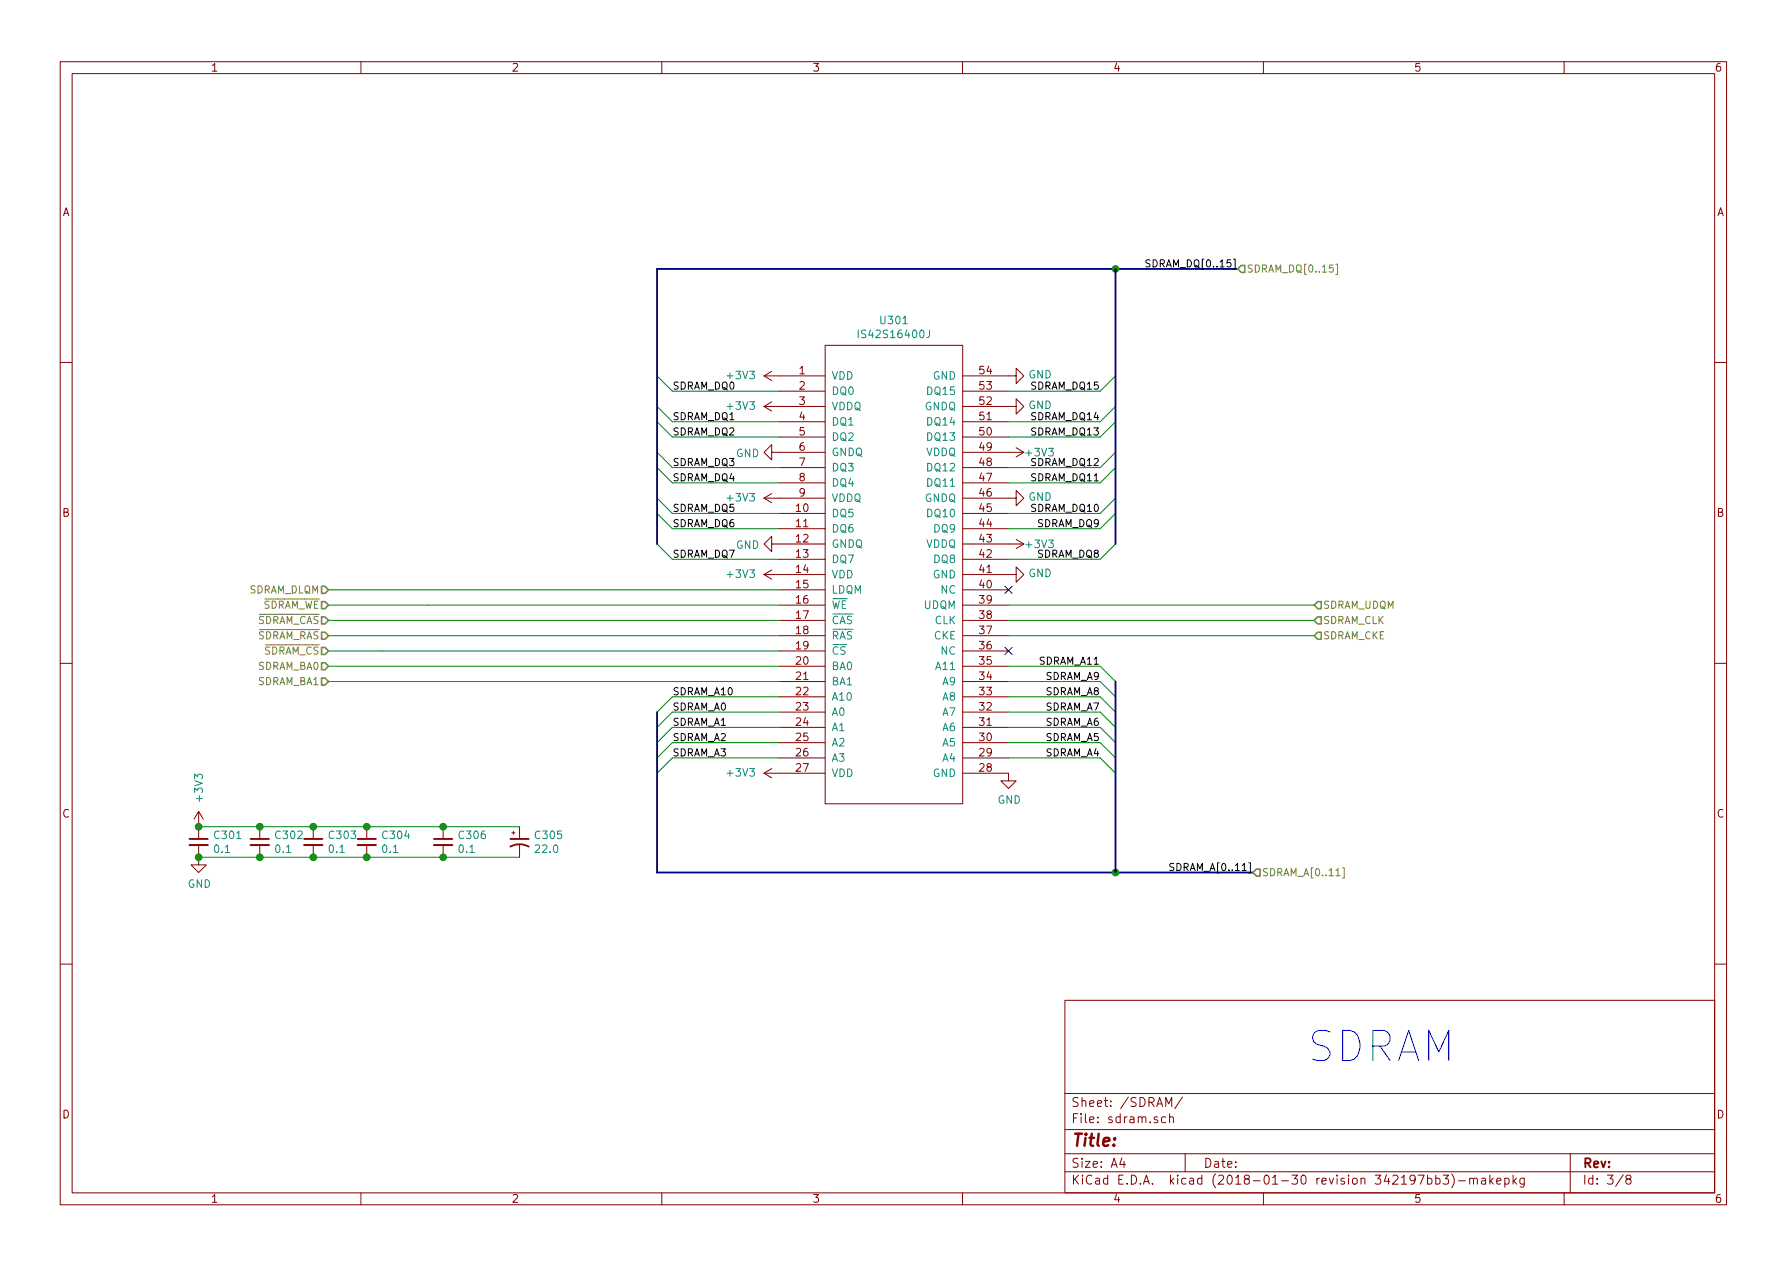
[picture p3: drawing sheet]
<svg xmlns="http://www.w3.org/2000/svg" width="297mm" height="210mm" viewBox="0 0 297 210" stroke-linecap="round" stroke-linejoin="round" font-family="sans-serif">
<g fill="none" stroke="#840000" stroke-width=".17">
<path d="M10 10.3h277v189.9h-277zM12 12.2h273v186.1h-273zM60 10.3v1.9M110 10.3v1.9M160 10.3v1.9M210 10.3v1.9M260 10.3v1.9M137.2 57.4h22.8v76.2h-22.8zM10 60.2h2M127 62.5h10.2M127 67.6h10.2M127 67.6l1.3 .7"/>
<path d="M127 62.5l1.3 .7M128.3 75.2v-1.3l-1.3 1.3 1.3 1.2v-1.2h8.9M128.3 66.8l-1.3 .8M128.3 61.7l-1.3 .8M129.5 65h7.7M129.5 70.1h7.7M129.5 77.7h7.7M129.5 72.6h7.7M160 67.6h8.9v-1.3l1.3 1.3-1.3 1.2v-1.2M160 62.5h8.9v-1.3l1.3 1.3-1.3 1.2v-1.2M160 65h7.6M160 70.1h7.6"/>
<path d="M160 77.7h7.6M160 75.2h10.2M160 72.6h7.6M168.9 74.4l1.3 .8M170.2 75.2l-1.3 .7M285 60.2h2M127 95.5h10.2M127 82.8h10.2M127 95.5l1.3 .8M127 82.8l1.3 .8M128.3 90.4v-1.3l-1.3 1.3 1.3 1.3v-1.3h8.9M128.3 94.7l-1.3 .8"/>
<path d="M128.3 82l-1.3 .8M129.5 85.3h7.7M129.5 87.9h7.7M129.5 93h7.7M129.5 98h7.7M129.5 80.3h7.7M160 95.5h8.9v-1.3l1.3 1.3-1.3 1.3v-1.3M160 82.8h8.9v-1.3l1.3 1.3-1.3 1.3v-1.3M160 85.3h7.6M160 87.9h7.6M160 90.4h10.2M160 93h7.6"/>
<path d="M160 98h7.6M160 80.3h7.6M168.9 89.7l1.3 .7M170.2 90.4l-1.3 .8M10 110.3h2M129.5 100.6h7.7M129.5 103.1h7.7M129.5 105.7h7.7M129.5 108.2h7.7M129.5 110.7h7.7M129.5 113.3h7.7M129.5 115.8h7.7"/>
<path d="M129.5 118.4h7.7M160 100.6h7.6M160 103.1h7.6M160 105.7h7.6M160 108.2h7.6M160 110.7h7.6M160 113.3h7.6M160 115.8h7.6M160 118.4h7.6M285 110.3h2M33 134.9v4.5M33 134.9l-.7 1.2"/>
<path d="M33 134.9l.8 1.2M43.2 137.4v2M52.1 137.4v2M61 137.4v2M73.7 137.4v2M85.1 138.4h.5M85.3 138.2v.5M86.4 137.4v2M127 128.5h10.2M127 128.5l1.3 .8M128.3 127.8l-1.3 .7M129.5 120.9h7.7"/>
<path d="M129.5 123.4h7.7M129.5 126h7.7M160 128.5h7.6v1.3h1.3l-1.3 1.3-1.2-1.3h1.2M160 120.9h7.6M160 123.4h7.6M160 126h7.6M33 140.5v3.3h1.3l-1.3 1.2-1.3-1.2h1.3M43.2 140.5v2M52.1 140.5v2M61 140.5v2M73.7 140.5v2M86.4 140.5v2"/>
<path d="M10 160.2h2M177 166.3h108v32h-108zM285 160.2h2M60 198.3v1.9M110 198.3v1.9M160 198.3v1.9M177 194.8h108M177 191.8h108M177 187.8h108M177 181.8h108M186.5 192.5l-.4 1h1M186.8 193v1"/>
<path d="M193.8 185.7l-.5-.1-.2 .3v.6l.2 .1 .5-.1M193.8 183.9v-1.5l.5 1.1 .5-1.1v1.5M194.4 185.7l.2-.1 .4 .1v.9M194.4 185.1v1.5M196.5 182.3l-1.2 2M197 191.8v3M210 198.3v1.9M237.3 195.9l.1-.1a.47 .47 0 0 1 .6 .3v.4a.48 .48 0 0 1-.7 .2M238.7 195.9l.4-.1 .3 .3-.1 .6-.2 .1-.4-.1M238.7 195.3v1.5M239.9 195.3h.9l-.5 .6 .4 .1v.7l-.2 .1h-.4l-.2-.1M241.3 195.1a1.71 1.71 0 0 1 0 2.3"/>
<path d="M242.4 196.3h1.2M244.3 196l.2-.2 .4 .1v.9M244.3 195.8v1M244.9 196l.2-.2 .4 .1 .1 .9M246.3 195.9h.6v.9M246.9 196.2l-.5 .1a.29 .29 0 0 0-.2 .2 .29 .29 0 0 0 .2 .3l.5-.1M247.6 195.3v1.5M247.8 196.3l.4 .5M248.2 195.8l-.6 .6M248.8 196.3l.7-.1-.1-.3-.4-.1-.2 .2 .1 .7h.5M250.1 195.9l.5-.1 .3 .3v.4l-.2 .2h-.6M250.1 195.8v1.5"/>
<path d="M251.5 195.3v1.5M251.6 196.3l.5 .5M252.1 195.8l-.6 .6M253.4 195.8v1.2l-.3 .3h-.4M253.4 195.9l-.2-.1a.47 .47 0 0 0-.6 .3v.4a.48 .48 0 0 0 .8 .2M260 198.3v1.9M261 191.8v6.5M269.8 195.2l-1.2 2M270.6 196l-.3-.2v-.2a.47 .47 0 0 1 .5-.3l.3 .3-.1 .2-.6 .2a.48 .48 0 0 0-.1 .7l.3 .1 .4-.1a.48 .48 0 0 0-.2-.7"/>
</g>
<path d="M142.6 54.9v1.2M154.5 54.9v.9a.39 .39 0 0 1-.5 .3" fill="none" stroke="#008484" stroke-width=".17"/>
<path d="M167 97.4l1.2 1.2M168.2 97.4l-1.2 1.2M167 107.6l1.2 1.2M168.2 107.6l-1.2 1.2" fill="none" stroke="#000084" stroke-width=".17"/>
<g fill="none" stroke="#008400" stroke-width=".17">
<path d="M109.2 77.7l2.6 2.6h17.7M109.2 75.2l2.6 2.5h17.7M109.2 70.1l2.6 2.5h17.7M109.2 67.6l2.6 2.5h17.7M109.2 62.5l2.6 2.5h17.7M185.4 77.7l-2.5 2.6h-15.3M185.4 75.2l-2.5 2.5h-15.3M185.4 70.1l-2.5 2.5h-15.3M185.4 67.6l-2.5 2.5h-15.3M185.4 62.5l-2.5 2.5h-15.3M54.6 98h74.9M109.2 90.4l2.6 2.6h17.7"/>
<path d="M109.2 85.3l2.6 2.6h17.7M109.2 82.8l2.6 2.5h17.7M185.4 90.4l-2.5 2.6h-15.3M185.4 85.3l-2.5 2.6h-15.3M185.4 82.8l-2.5 2.5h-15.3M54.6 110.7h74.9M54.6 113.3h74.9M54.6 105.7h74.9M54.6 103.1h74.9M54.6 100.6h74.9M54.6 108.2h74.9M129.5 115.8h-17.7l-2.6 2.6"/>
<path d="M129.5 118.4h-17.7l-2.6 2.5M167.6 110.7h15.3l2.5 2.6M167.6 113.3h15.3l2.5 2.5M167.6 115.8h15.3l2.5 2.6M167.6 118.4h15.3l2.5 2.5M167.6 105.7h50.8M167.6 103.1h50.8M167.6 100.6h50.8M33 137.4h53.4M129.5 126h-17.7l-2.6 2.5M129.5 120.9h-17.7l-2.6 2.5M129.5 123.4h-17.7l-2.6 2.6"/>
<path d="M167.6 126h15.3l2.5 2.5M167.6 120.9h15.3l2.5 2.5M167.6 123.4h15.3l2.5 2.6M33 142.5h53.4"/>
</g>
<path d="M185.4 44.7v45.7M205.7 44.7h-96.5v45.7M109.2 118.4v26.6h99.1M185.4 113.3v31.7" fill="none" stroke="#000084" stroke-width=".3"/>
<g fill="#008400" stroke="#008400" stroke-width=".25">
<circle cx="185.4" cy="44.7" r=".51"/>
<circle cx="185.4" cy="145" r=".51"/>
<circle cx="43.2" cy="137.4" r=".51"/>
<circle cx="52.1" cy="137.4" r=".51"/>
<circle cx="43.2" cy="142.5" r=".51"/>
<circle cx="52.1" cy="142.5" r=".51"/>
<circle cx="33" cy="142.5" r=".51"/>
<circle cx="33" cy="137.4" r=".51"/>
<circle cx="61" cy="137.4" r=".51"/>
<circle cx="61" cy="142.5" r=".51"/>
<circle cx="73.7" cy="137.4" r=".51"/>
<circle cx="73.7" cy="142.5" r=".51"/>
</g>
<path d="M191.2 43.3l-.5-.1-.2 .2 .1 .3 .5 .2v.4l-.2 .1-.4-.1M195.1 143.6l-.4-.1-.3 .2 .1 .3 .6 .2v.4l-.2 .1-.5-.1" fill="none" stroke="#000" stroke-width=".17"/>
<path d="M222 43.9h.3v1.7h-.3M223.1 144.2h.3v1.7h-.3" fill="none" stroke="#848400" stroke-width=".17"/>
<path d="M206.3 44.1h.6v1.2h-.6l-.6-.6zM53.4 97.5h.6l.6 .5-.6 .6h-.6zM53.4 100h.6l.6 .6-.6 .6h-.6zM219 100h.6v1.2h-.6l-.6-.6zM53.4 102.5h.6l.6 .6-.6 .6h-.6zM53.4 105.1h.6l.6 .6-.6 .5h-.6zM53.4 107.6h.6l.6 .6-.6 .6h-.6zM53.4 110.2h.6l.6 .5-.6 .6h-.6zM53.4 112.7h.6l.6 .6-.6 .6h-.6zM218.4 105.7l.6-.6h.6v1.1h-.6zM219 102.5h.6v1.2h-.6l-.6-.6zM208.9 144.4h.5v1.2h-.5l-.6-.6z" fill="none" stroke="#848400" stroke-width=".25"/>
<path d="M31.5 140.5h3M41.7 140.5h3M50.5 140.5h3.1M59.4 140.5h3.1M72.1 140.5h3.1" fill="none" stroke="#840000" stroke-width=".33"/>
<path d="M31.5 139.4h3M41.7 139.4h3M50.5 139.4h3.1M59.4 139.4h3.1M72.1 139.4h3.1M84.8 139.4h3.1M84.8 140.7a3.2 3.2 0 0 1 3.1 0" fill="none" stroke="#840000" stroke-width=".3"/>
<text font-size="7" fill="#0000c2" x="217.2" y="176.5">SDRAM</text>
<text font-size="2.8" fill="#840000" x="178" y="190.5">Title:</text>
<g font-size="2.1" fill="#840000">
<text x="178" y="184">Sheet: /SDRAM/</text>
<text x="178" y="186.7">File: sdram.sch</text>
<text x="178" y="196.9">KiCad E.D.A. kicad (2018-01-30 revision 342197bb3)-makepkg</text>
<text x="178" y="194.1">Size: A4</text>
<text x="200" y="194.1">Date:</text>
<text x="263" y="194.1">Rev:</text>
<text x="263" y="196.9">Id: 3/8</text>
</g>
<g font-size="1.8" fill="#840000">
<text x="35" y="11.9">1</text>
<text x="85" y="11.9">2</text>
<text x="135" y="11.9">3</text>
<text x="185" y="11.9">4</text>
<text x="235" y="11.9">5</text>
<text x="285" y="11.9">6</text>
<text x="10.4" y="35.9">A</text>
<text x="285.4" y="35.9">A</text>
<text x="132.9" y="62.2">1</text>
<text x="132.9" y="64.8">2</text>
<text x="162.9" y="64.8">53</text>
<text x="162.9" y="62.2">54</text>
<text x="132.9" y="67.3">3</text>
<text x="132.9" y="69.8">4</text>
<text x="162.9" y="69.8">51</text>
<text x="162.9" y="67.3">52</text>
<text x="132.9" y="72.4">5</text>
<text x="132.9" y="74.9">6</text>
<text x="132.9" y="77.5">7</text>
<text x="162.9" y="77.5">48</text>
<text x="162.9" y="74.9">49</text>
<text x="162.9" y="72.4">50</text>
<text x="132.9" y="80">8</text>
<text x="132.9" y="82.5">9</text>
<text x="162.9" y="82.5">46</text>
<text x="162.9" y="80">47</text>
<text x="10.4" y="85.9">B</text>
<text x="132.4" y="85.1">10</text>
<text x="132.4" y="87.6">11</text>
<text x="162.9" y="87.6">44</text>
<text x="162.9" y="85.1">45</text>
<text x="285.4" y="85.9">B</text>
<text x="132.4" y="90.2">12</text>
<text x="132.4" y="92.7">13</text>
<text x="132.4" y="95.2">14</text>
<text x="162.9" y="95.2">41</text>
<text x="162.9" y="92.7">42</text>
<text x="162.9" y="90.2">43</text>
<text x="132.4" y="97.8">15</text>
<text x="132.4" y="100.3">16</text>
<text x="162.9" y="100.3">39</text>
<text x="162.9" y="97.8">40</text>
<text x="132.4" y="102.9">17</text>
<text x="132.4" y="105.4">18</text>
<text x="132.4" y="107.9">19</text>
<text x="162.9" y="107.9">36</text>
<text x="162.9" y="105.4">37</text>
<text x="162.9" y="102.9">38</text>
<text x="132.4" y="110.5">20</text>
<text x="132.4" y="113">21</text>
<text x="162.9" y="113">34</text>
<text x="162.9" y="110.5">35</text>
<text x="132.4" y="115.6">22</text>
<text x="132.4" y="118.1">23</text>
<text x="162.9" y="118.1">32</text>
<text x="162.9" y="115.6">33</text>
<text x="132.4" y="120.6">24</text>
<text x="132.4" y="123.2">25</text>
<text x="132.4" y="125.7">26</text>
<text x="162.9" y="125.7">29</text>
<text x="162.9" y="123.2">30</text>
<text x="162.9" y="120.6">31</text>
<text x="132.4" y="128.3">27</text>
<text x="162.9" y="128.3">28</text>
<text x="10.4" y="135.9">C</text>
<text x="285.4" y="135.9">C</text>
<text x="10.4" y="185.9">D</text>
<text x="285.4" y="185.9">D</text>
<text x="35" y="199.9">1</text>
<text x="85" y="199.9">2</text>
<text x="135" y="199.9">3</text>
<text x="185" y="199.9">4</text>
<text x="235" y="199.9">5</text>
<text x="285" y="199.9">6</text>
</g>
<g font-size="1.8" fill="#008484">
<text x="146.5" y="53.9">U301</text>
<text x="143.2" y="56.2">IS42S16400J</text>
<text x="121" y="63">+3V3</text>
<text x="138.2" y="63.1">VDD</text>
<text x="138.2" y="65.7">DQ0</text>
<text x="154.4" y="65.7">DQ15</text>
<text x="155.1" y="63.1">GND</text>
<text x="170.9" y="62.9">GND</text>
<text x="121" y="68.1">+3V3</text>
<text x="138.2" y="68.2">VDDQ</text>
<text x="138.2" y="70.7">DQ1</text>
<text x="153.7" y="68.2">GNDQ</text>
<text x="154.4" y="70.7">DQ14</text>
<text x="170.9" y="68">GND</text>
<text x="122.3" y="76">GND</text>
<text x="138.2" y="73.3">DQ2</text>
<text x="138.2" y="75.8">GNDQ</text>
<text x="153.9" y="75.8">VDDQ</text>
<text x="154.4" y="73.3">DQ13</text>
<text x="170.7" y="75.9">+3V3</text>
<text x="121" y="83.4">+3V3</text>
<text x="138.2" y="78.4">DQ3</text>
<text x="138.2" y="80.9">DQ4</text>
<text x="138.2" y="83.4">VDDQ</text>
<text x="153.7" y="83.4">GNDQ</text>
<text x="154.4" y="80.9">DQ11</text>
<text x="154.4" y="78.4">DQ12</text>
<text x="170.9" y="83.2">GND</text>
<text x="138.2" y="86">DQ5</text>
<text x="138.2" y="88.5">DQ6</text>
<text x="154.4" y="86">DQ10</text>
<text x="155.4" y="88.5">DQ9</text>
<text x="122.3" y="91.2">GND</text>
<text x="138.2" y="91.1">GNDQ</text>
<text x="138.2" y="93.6">DQ7</text>
<text x="153.9" y="91.1">VDDQ</text>
<text x="155.4" y="93.6">DQ8</text>
<text x="170.7" y="91.1">+3V3</text>
<text x="170.9" y="95.9">GND</text>
<text x="121" y="96.1">+3V3</text>
<text x="138.2" y="96.1">VDD</text>
<text x="138.2" y="98.7">LDQM</text>
<text x="138.2" y="101.2">WE</text>
<text x="153.6" y="101.2">UDQM</text>
<text x="155.1" y="96.1">GND</text>
<text x="156.4" y="98.7">NC</text>
<text x="138.2" y="103.8">CAS</text>
<text x="138.2" y="106.3">RAS</text>
<text x="155.3" y="106.3">CKE</text>
<text x="155.4" y="103.8">CLK</text>
<text x="138.2" y="108.8">CS</text>
<text x="138.2" y="111.4">BA0</text>
<text x="138.2" y="113.9">BA1</text>
<text x="155.8" y="111.4">A11</text>
<text x="156.4" y="108.8">NC</text>
<text x="156.7" y="113.9">A9</text>
<text x="138.2" y="116.5">A10</text>
<text x="138.2" y="119">A0</text>
<text x="156.7" y="119">A7</text>
<text x="156.7" y="116.5">A8</text>
<text x="138.2" y="121.5">A1</text>
<text x="138.2" y="124.1">A2</text>
<text x="156.7" y="124.1">A5</text>
<text x="156.7" y="121.5">A6</text>
<text x="121" y="129.1">+3V3</text>
<text x="138.2" y="126.6">A3</text>
<text x="138.2" y="129.2">VDD</text>
<text x="155.1" y="129.2">GND</text>
<text x="156.7" y="126.6">A4</text>
<text x="33.7" y="133.1" transform="rotate(-90 33.7 133.1)">+3V3</text>
<text x="165.8" y="133.6">GND</text>
<text x="35.7" y="141.8">0.1</text>
<text x="35.8" y="139.5">C301</text>
<text x="45.9" y="141.8">0.1</text>
<text x="45.9" y="139.5">C302</text>
<text x="54.8" y="141.8">0.1</text>
<text x="54.8" y="139.5">C303</text>
<text x="63.7" y="141.8">0.1</text>
<text x="63.7" y="139.5">C304</text>
<text x="76.4" y="141.8">0.1</text>
<text x="76.4" y="139.5">C306</text>
<text x="89.1" y="139.5">C305</text>
<text x="89.1" y="141.8">22.0</text>
<text x="31.2" y="147.6">GND</text>
</g>
<g font-size="1.7">
<text x="191.4" y="44.4">SDRAM_DQ[0..15]</text>
<text x="111.8" y="64.8">SDRAM_DQ0</text>
<text x="171.5" y="64.8">SDRAM_DQ15</text>
<text x="111.8" y="69.8">SDRAM_DQ1</text>
<text x="171.5" y="69.8">SDRAM_DQ14</text>
<text x="111.8" y="72.4">SDRAM_DQ2</text>
<text x="111.8" y="77.5">SDRAM_DQ3</text>
<text x="171.5" y="77.5">SDRAM_DQ12</text>
<text x="171.5" y="72.4">SDRAM_DQ13</text>
<text x="111.8" y="80">SDRAM_DQ4</text>
<text x="171.5" y="80">SDRAM_DQ11</text>
<text x="111.8" y="85.1">SDRAM_DQ5</text>
<text x="111.8" y="87.6">SDRAM_DQ6</text>
<text x="171.5" y="85.1">SDRAM_DQ10</text>
<text x="172.4" y="87.6">SDRAM_DQ9</text>
<text x="111.8" y="92.7">SDRAM_DQ7</text>
<text x="172.4" y="92.7">SDRAM_DQ8</text>
<text x="172.8" y="110.5">SDRAM_A11</text>
<text x="173.7" y="113">SDRAM_A9</text>
<text x="111.8" y="118.1">SDRAM_A0</text>
<text x="111.8" y="115.6">SDRAM_A10</text>
<text x="173.7" y="115.6">SDRAM_A8</text>
<text x="173.7" y="118.1">SDRAM_A7</text>
<text x="111.8" y="125.7">SDRAM_A3</text>
<text x="111.8" y="123.2">SDRAM_A2</text>
<text x="111.8" y="120.6">SDRAM_A1</text>
<text x="173.7" y="120.6">SDRAM_A6</text>
<text x="173.7" y="123.2">SDRAM_A5</text>
<text x="173.7" y="125.7">SDRAM_A4</text>
<text x="195.2" y="144.8">SDRAM_A[0..11]</text>
</g>
<g font-size="1.7" fill="#848400">
<text x="207.2" y="45.3">SDRAM_DQ[0..15]</text>
<text x="41.2" y="98.6">SDRAM_DLQM</text>
<text x="43.5" y="101.2">SDRAM_WE</text>
<text x="219.9" y="101.2">SDRAM_UDQM</text>
<text x="42.6" y="103.7">SDRAM_CAS</text>
<text x="42.6" y="106.2">SDRAM_RAS</text>
<text x="219.9" y="103.7">SDRAM_CLK</text>
<text x="219.9" y="106.2">SDRAM_CKE</text>
<text x="42.8" y="111.3">SDRAM_BA0</text>
<text x="42.8" y="113.9">SDRAM_BA1</text>
<text x="43.8" y="108.8">SDRAM_CS</text>
<text x="209.7" y="145.6">SDRAM_A[0..11]</text>
</g>
</svg>
